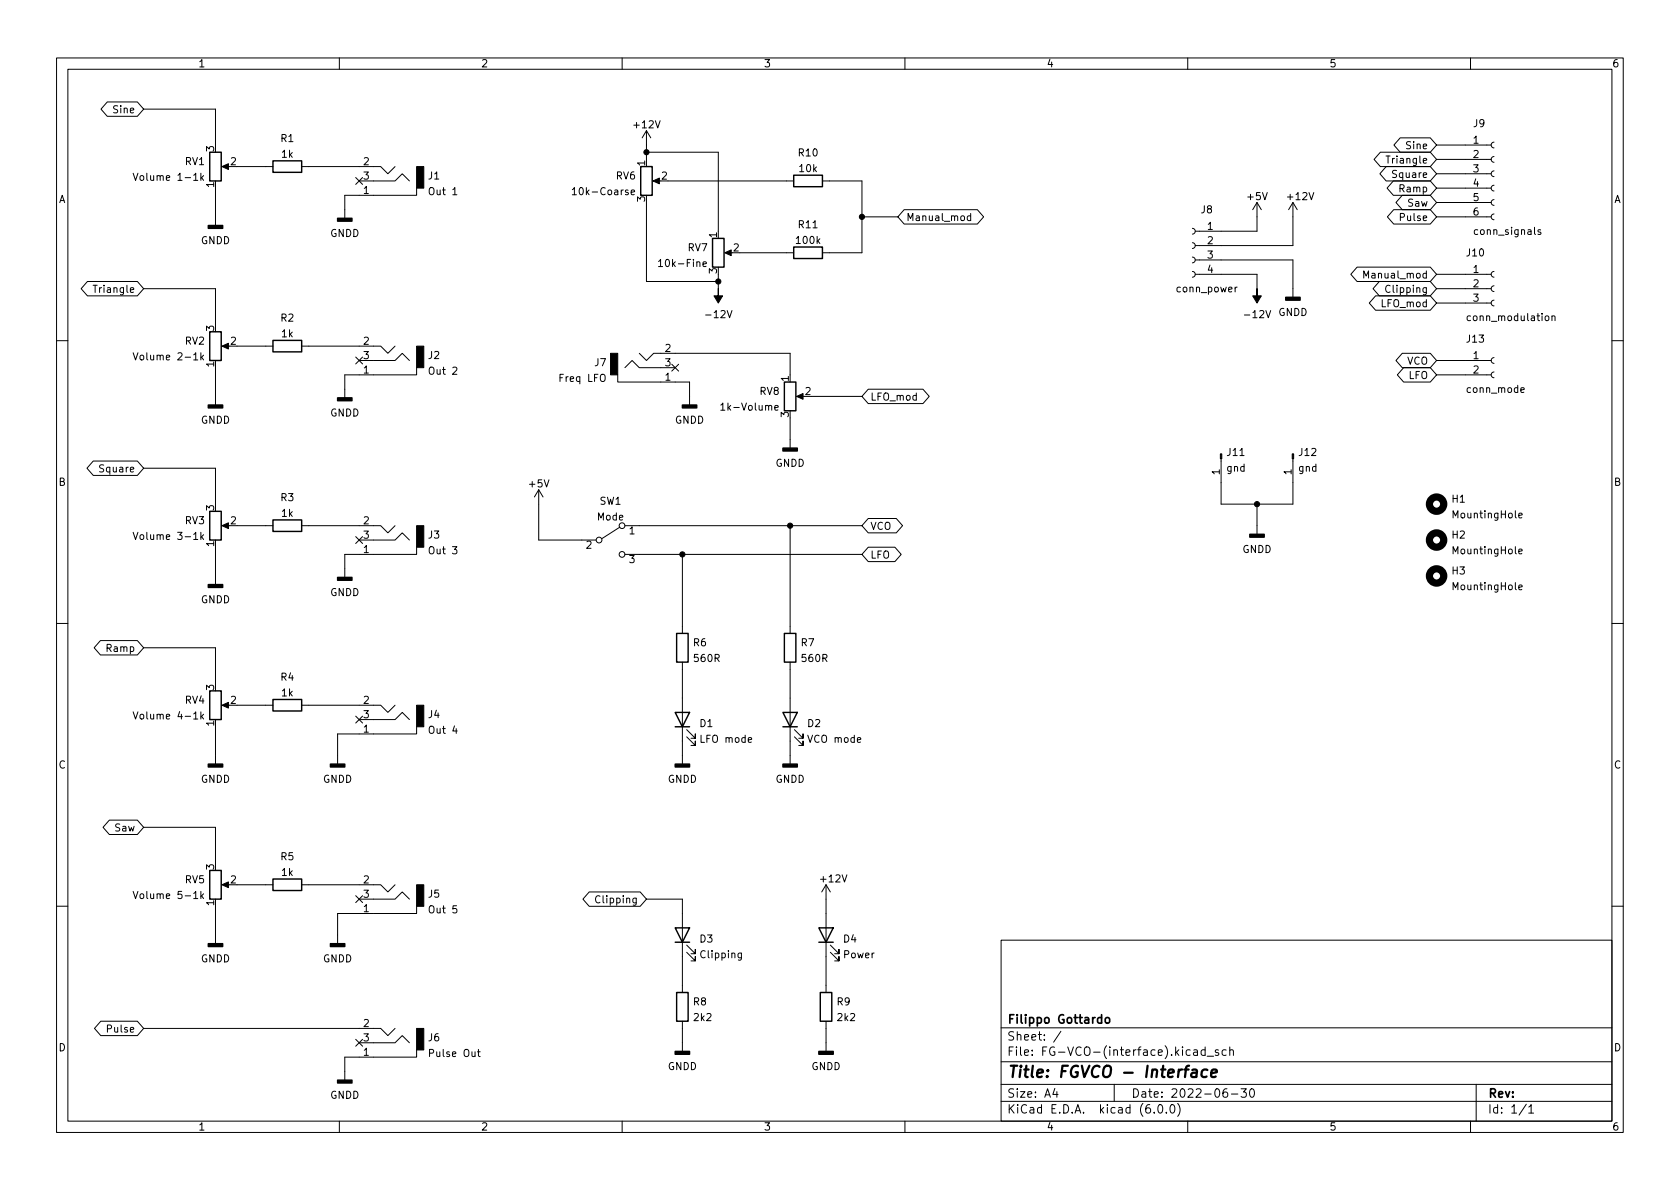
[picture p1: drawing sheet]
<svg xmlns="http://www.w3.org/2000/svg" width="297mm" height="210mm" viewBox="0 0 297 210" stroke-linecap="round" stroke-linejoin="round" font-family="sans-serif">
<g fill="none" stroke="#000" stroke-width=".18">
<path d="M10 10.2h277v190.1h-277zM12 12.2h273v186.1h-273zM19 18h5.3l1.1 1.3-1.1 1.3h-5.3l-1.1-1.3zM25.4 19.3h12.7v6.3M60 10.2v2M110 10.2v2M160 10.2v2M210 10.2v2M260 10.2v2M23.5 30.6l.5 1.3 .4-1.3M35.5 30.6v1.3M35.6 31.4l.4 .5"/>
<path d="M36 31.1l-.5 .4M38.1 33.3v6.6M39.6 29.5h1M41.9 29.5h6.4M53.3 29.5h14l1.3 1.2 1.2-1.2M62.9 31.4l1.2 1.2M63.5 32h6.3l1.3-1.3 1.3 1.3M64.1 31.4l-1.2 1.2M73.7 33.3v1.2h-12.7v4.1M80.1 34.4h.7M101.2 33.5l.4-.3v1.2M101.2 34.4h.7"/>
<path d="M111.6 34l.6-.1-.1-.2-.3-.1-.2 .2 .1 .6h.4M114.3 23.1l-.8 1.3M114.3 23.1v5.1M114.3 35.8v14h12.7M114.3 23.1l.8 1.3M114.3 26.9h12.7v14M115.8 32h1M118.1 32h22.2M145.4 32h7v12.7h-7M152.4 38.3h6.3M159.9 37.1h12.9l1.1 1.2-1.1 1.3h-12.9l-1.2-1.3zM171.6 38.2h-.3l-.3 .2 .1 .6h.5"/>
<path d="M171.6 37.7v1.3M222.2 35.8v5.1h-10.9M222.2 35.8l-.7 1.3M222.2 35.8l.8 1.3M228.6 35.8v7.6h-17.3M228.6 35.8l-.8 1.3M228.6 35.8l.8 1.3M244.1 26.9h8.8l1.1 1.3-1.1 1.3h-8.8l-1.2-1.3zM245.1 27.6h.7M245.1 29.5h7.8l1.1 1.2-1.1 1.3h-7.8l-1.1-1.3zM246.4 32h6.5l1.1 1.3-1.1 1.2h-6.5l-1.2-1.2zM246.4 37.1h6.5l1.1 1.2-1.1 1.3h-6.5l-1.1-1.3z"/>
<path d="M247.6 24.4h5.3l1.1 1.2-1.1 1.3h-5.3l-1.1-1.3zM247.9 34.5h5l1.1 1.3-1.1 1.3h-5l-1.1-1.3zM254 38.3h9.7M254 35.8h9.7M254 33.3h9.7M254 30.7h9.7M254 28.2h9.7M254 25.6h9.7M264.2 37.8l-.4 .2-.1 .3 .1 .4 .4 .2M264.2 35.3l-.4 .1-.1 .4 .1 .4 .4 .1M264.2 32.8l-.4 .1-.1 .4 .1 .3 .4 .2M264.2 30.2l-.4 .2-.1 .3 .1 .4 .4 .1"/>
<path d="M264.2 27.7l-.4 .1-.1 .4 .1 .3 .4 .2M264.2 25.1l-.4 .2-.1 .3 .1 .4 .4 .2M15.5 49.8h8.8l1.1 1.2-1.1 1.3h-8.8l-1.2-1.3zM16.5 50.4h.7M25.4 51h12.7v6.4M116.4 46.2l.4-.3v1.2M116.4 47.1h.8M124.3 46.7l.6-.1-.1-.2-.3-.1-.2 .2 .1 .6h.4M127 48.5v2.5M128.5 44.7h1M130.8 44.7h9.5M210.8 48l.4 .1 .1 .4-.1 .4-.4 .1"/>
<path d="M210.8 45.5l.4 .1 .1 .4-.1 .3-.4 .2M210.8 42.9l.4 .2 .1 .3-.1 .4-.4 .1M210.8 40.4l.4 .1 .1 .4-.1 .3-.4 .2M211.3 48.5h10.9v2.5M211.3 46h17.3v6.6M218.7 50.8l-.3 .2M239.9 47.2h13l1.1 1.3-1.1 1.3h-13l-1.1-1.3zM241.1 49.2v-1.3l.4 .9 .5-.9v1.3M243.2 52.3h9.7l1.1 1.3-1.1 1.3h-9.7l-1.1-1.3zM243.9 49.8h9l1.1 1.2-1.1 1.3h-9l-1.1-1.3zM254 53.6h9.7M254 51h9.7"/>
<path d="M254 48.5h9.7M264.2 53.1l-.4 .1-.1 .4 .1 .3 .4 .2M264.2 50.5l-.4 .2-.1 .3 .1 .4 .4 .2M264.2 48l-.4 .1-.1 .4 .1 .4 .4 .1M272.4 40.7l-.3-.1-.2 .2 .1 .2 .4 .1v.3h-.5M273.3 56l.1-.1 .4 .1 .1 .5-.2 .1-.3 .1-.1-.1zM274.4 56l.2-.1h.3v.8M274.4 55.9v.8M10 60.2h2M23.5 62.4l.5 1.2 .4-1.2M35.5 62.4v1.2M35.6 63.2l.4 .4"/>
<path d="M36 62.8l-.5 .5M38.1 65v6.6M39.6 61.2h1M41.9 61.2h6.4M53.3 61.2h14l1.3 1.3 1.2-1.3M62.9 63.1l1.2 1.3M63.5 63.7h6.3l1.3-1.2 1.3 1.2M64.1 63.1l-1.2 1.3M73.7 65v1.3h-12.7v4.1M109.2 66.3v1.3h12.7v4M110.5 65l1.3-1.3 1.2 1.3h6.4M113 62.5l1.3 1.2 1.3-1.2h24.1v3.8"/>
<path d="M118.8 64.4l1.2 1.2M120 64.4l-1.2 1.2M127.4 71.6l.4-.3v1.2M127.4 72.5h.8M137 72.1l.6-.1-.1-.2-.3-.1-.2 .2 .1 .6h.4M139.7 73.9v5.3M141.2 70.1h1M143.5 70.1h8.9M153.5 68.8h9.7l1.1 1.3-1.1 1.3h-9.7l-1.1-1.3zM247.9 62.5h5l1.1 1.2-1.1 1.3h-5l-1.1-1.3zM248.2 65h4.7l1.1 1.3-1.1 1.3h-4.7l-1.1-1.3zM254 66.3h9.7"/>
<path d="M254 63.7h9.7M264.2 65.8l-.4 .1-.1 .4 .1 .3 .4 .2M264.2 63.2l-.4 .2-.1 .3 .1 .4 .4 .2M268.9 69l.6-.1-.1-.3h-.3l-.2 .1 .1 .6h.4M285 60.2h2M16.5 81.5h7.8l1.1 1.3-1.1 1.3h-7.8l-1.1-1.3zM23.5 94.1l.5 1.3 .4-1.3M25.4 82.8h12.7v6.3M35.5 94.1v1.3M35.6 94.9l.4 .5M36 94.6l-.5 .4M38.1 96.8v6.6"/>
<path d="M39.6 93h1M41.9 93h6.4M53.3 93h14l1.3 1.2 1.2-1.2M62.9 94.9l1.2 1.2M63.5 95.5h6.3l1.3-1.3 1.3 1.3M64.1 94.9l-1.2 1.2M73.7 96.8v1.2h-12.7v4.1M95.2 86.6v8.9h10.2M95.2 86.6l-.7 1.3M95.2 86.6l.8 1.3M109.6 93.2l-3.2 2M110.5 93h41.9"/>
<path d="M110.5 98h41.9M120.6 98v14M139.7 93v19M153.5 96.8h4.7l1.1 1.2-1.1 1.3h-4.7l-1.1-1.3zM153.5 91.7h5l1.1 1.3-1.1 1.2h-5l-1.1-1.2zM215.9 81.1v8h12.7v-8M222.2 89.1v5.4M268.5 91.2l.6-.2v-.2l-.4-.1-.2 .2 .1 .6h.5M268.5 97.5l.6-.1v-.2l-.4-.1-.2 .2 .1 .6h.5M10 110.2h2M17.8 113.3h6.5l1.1 1.2-1.1 1.3h-6.5l-1.2-1.3zM25.4 114.5h12.7v6.4"/>
<path d="M120.6 117.1v18M139.7 117.1v18M268.5 103.9l.6-.2v-.2l-.4-.1-.2 .2 .1 .6h.5M285 110.2h2M23.5 125.9l.5 1.2 .4-1.2M35.5 125.9v1.2M35.6 126.7l.4 .4M36 126.3l-.5 .5M38.1 128.5v6.6M39.6 124.7h1M41.9 124.7h6.4M53.3 124.7h14l1.3 1.3 1.2-1.3"/>
<path d="M62.9 126.6l1.2 1.3M63.5 127.2h6.3l1.3-1.2 1.3 1.2M64.1 126.6l-1.2 1.3M73.7 128.5v1.3h-14v5.3M121.4 130.3l1.5 1.5v-.7v.7h-.7M121.4 129l1.5 1.6v-.8v.8h-.7M140.5 130.3l1.5 1.5v-.7v.7h-.8M140.5 129l1.5 1.6v-.8v.8h-.8M19.3 145h5l1.1 1.3-1.1 1.3h-5l-1.1-1.3zM23.5 157.6l.5 1.3 .4-1.3M25.4 146.3h12.7v6.3M35.5 157.6v1.3"/>
<path d="M35.6 158.4l.4 .5M36 158.1l-.5 .4M39.6 156.5h1M41.9 156.5h6.4M53.3 156.5h14l1.3 1.2 1.2-1.2M62.9 158.4l1.2 1.2M63.5 159h6.3l1.3-1.3 1.3 1.3M64.1 158.4l-1.2 1.2M104.2 157.7h9l1.1 1.3-1.1 1.3h-9l-1.1-1.3zM114.3 159h6.3v16.5M146 156.5v19M146 156.5l-.7 1.2"/>
<path d="M146 156.5l.8 1.2M10 160.2h2M38.1 160.3v6.6M73.7 160.3v1.2h-14v5.4M121.4 168.4l1.5 1.5v-.7v.7h-.7M121.4 167.1l1.5 1.6v-.8v.8h-.7M131.1 168.5v1.1l-.3 .2-.3-.1M131.1 168.6l-.4-.1-.2 .3 .1 .5h.5M146.8 168.4l1.5 1.5v-.7v.7h-.7M146.8 167.1l1.5 1.6v-.8v.8h-.7M177 166.3h108v32h-108zM285 160.2h2"/>
<path d="M17.8 180.6h6.5l1.1 1.3-1.1 1.2h-6.5l-1.1-1.2zM25.4 181.9h41.9l1.3 1.2 1.2-1.2M60 198.3v2M62.9 183.8l1.2 1.2M63.5 184.4h6.3l1.3-1.3 1.3 1.3M64.1 183.8l-1.2 1.2M73.7 185.7v1.2h-12.7v4.1M84.4 186h.5M84.6 185.6v1.1l.3 .1M110 198.3v2M120.6 180.6v5.3M146 180.6v5.3"/>
<path d="M160 198.3v2M177 194.8h108M177 191.8h108M177 187.8h108M177 181.8h108M186.5 192.5l-.4 1h1M186.9 193v1M187.6 182.4l-1.3 1.9M197 191.8v3M204.1 196.7v.1M204.9 195.4l.2-.1a.81 .81 0 0 1 .6 .7 .81 .81 0 0 1-.3 .8h-.2a.81 .81 0 0 1-.6-.6 .81 .81 0 0 1 .3-.8zM206.2 196.7v.1"/>
<path d="M207.1 195.4l.1-.1a.81 .81 0 0 1 .6 .7 .81 .81 0 0 1-.3 .8h-.1a.81 .81 0 0 1-.6-.6 .81 .81 0 0 1 .3-.8zM208.2 195.1a1.72 1.72 0 0 1 0 2.3M210 198.3v2M211.1 185.7h.5l.1 .9M211.7 186l-.5 .1a.29 .29 0 0 0-.2 .2 .29 .29 0 0 0 .2 .3h.5M213.1 185.7l-.5-.1-.2 .3v.4l.1 .3h.6M213.1 185.1v1.5M213.4 186.8h1.2M215.4 185.7l-.3-.1-.2 .2v.3l.5 .1v.4h-.5M216.8 185.7l-.4-.1-.3 .3v.4l.1 .3h.6M216.9 192.5a.59 .59 0 0 0-.7 .7v.5l.2 .3h.4l.2-.1 .1-.5-.2-.2-.4-.1-.3 .3M217.4 185.8l.2-.2 .4 .1 .1 .9"/>
<path d="M217.4 185.1v1.5M217.7 193.5h1.2M219.4 192.5h1l-.5 .6 .4 .1v.7l-.2 .1h-.5l-.2-.1M221.1 192.7l.2-.2a.81 .81 0 0 1 .6 .7 .81 .81 0 0 1-.3 .8h-.2a.81 .81 0 0 1-.3-1.3zM260 198.3v2M261 191.8v6.5M269.9 195.3l-1.3 1.9M270.3 195.8l.4-.5v1.5M270.3 196.8h.9"/>
<circle cx="105.9" cy="95.5" r=".51"/>
<circle cx="110" cy="93" r=".51"/>
<circle cx="110" cy="98" r=".51"/>
</g>
<path d="M210.8 189.2l.2-.1 .6 .1-.1 1.3M211.6 189.6l-.7 .1a.4 .4 0 0 0-.3 .3 .4 .4 0 0 0 .2 .5l.7-.1M213.5 189.2a.66 .66 0 0 0-1 .3l-.1 .6 .2 .3 .2 .1 .5-.1M214.2 189.8l.9-.2v-.4l-.6-.1-.3 .3v1l.2 .1 .6-.1" fill="none" stroke="#000" stroke-width=".4"/>
<path d="M195.5 180.1l.2-.2 .4 .2 .1 .5-.1 .3h-.4l-.2-.1z" fill="none" stroke="#000" stroke-width=".3"/>
<g fill="none" stroke="#000" stroke-width=".25">
<path d="M37.1 26.9h2v5.1h-2zM48.3 28.4h5v2.1h-5zM113.3 29.5h2v5h-2zM140.3 31h5.1v2h-5.1zM37.1 58.7h2v5h-2zM126 42.2h2v5h-2zM140.3 43.7h5.1v2h-5.1zM48.3 60.2h5v2h-5zM138.7 67.6h2v5h-2zM37.1 90.4h2v5.1h-2zM48.3 91.9h5v2.1h-5zM119.6 112h2.1v5.1h-2.1z"/>
<path d="M138.7 112h2v5.1h-2zM37.1 122.2h2v5h-2zM48.3 123.7h5v2h-5zM119.4 126h2.5l-1.3 2.5zM119.4 128.5h2.5M138.4 126h2.6l-1.3 2.5zM138.4 128.5h2.6M37.1 153.9h2v5.1h-2zM48.3 155.4h5v2.1h-5zM119.4 164.1h2.5l-1.3 2.5zM119.4 166.6h2.5M119.6 175.5h2.1v5.1h-2.1z"/>
<path d="M144.8 164.1h2.5l-1.3 2.5zM144.8 166.6h2.5M145 175.5h2.1v5.1h-2.1z"/>
</g>
<g fill="none" stroke="#000" stroke-width="1.3">
<circle cx="254" cy="89.1" r="1.27"/>
<circle cx="254" cy="95.5" r="1.27"/>
<circle cx="254" cy="101.8" r="1.27"/>
</g>
<g fill="#000" stroke="#000" stroke-width=".25">
<path d="M36.8 39.9h2.6v.5h-2.6zM59.7 38.6h2.5v.5h-2.5zM227.3 52.6h2.6v.5h-2.6zM36.8 71.6h2.6v.5h-2.6zM59.7 70.4h2.5v.5h-2.5zM120.6 71.6h2.6v.5h-2.6zM138.4 79.2h2.6v.6h-2.6zM221 94.5h2.5v.5h-2.5zM36.8 103.4h2.6v.5h-2.6zM59.7 102.1h2.5v.5h-2.5zM36.8 135.1h2.6v.5h-2.6zM58.4 135.1h2.6v.5h-2.6z"/>
<path d="M119.4 135.1h2.5v.5h-2.5zM138.4 135.1h2.6v.5h-2.6zM36.8 166.9h2.6v.5h-2.6zM58.4 166.9h2.6v.5h-2.6zM59.7 191h2.5v.5h-2.5zM119.4 185.9h2.5v.5h-2.5zM144.8 185.9h2.5v.5h-2.5z"/>
</g>
<g fill="#000" stroke="#000" stroke-width=".18">
<path d="M39.2 29.5l1.2-.5v1zM73.7 29.5h1.2v3.8h-1.2zM115.4 32l1.2-.5v1zM127 51v1.3h.8l-.8 1.3-.8-1.3h.8zM128.1 44.7l1.2-.5v1zM222.2 51v1.3h.8l-.8 1.3-.7-1.3h.7zM39.2 61.2l1.2-.5v1zM73.7 61.2h1.2v3.8h-1.2zM107.9 62.5h1.3v3.8h-1.3zM140.8 70.1l1.2-.5v1zM39.2 93l1.2-.5v1zM73.7 93h1.2v3.8h-1.2z"/>
<path d="M215.8 80.3h.2v.8h-.2zM228.5 80.3h.2v.8h-.2zM39.2 124.7l1.2-.5v1zM73.7 124.7h1.2v3.8h-1.2zM39.2 156.5l1.2-.5v1zM73.7 156.5h1.2v3.8h-1.2zM73.7 181.9h1.2v3.8h-1.2z"/>
<circle cx="114.3" cy="26.9" r=".46"/>
<circle cx="152.4" cy="38.3" r=".46"/>
<circle cx="127" cy="49.8" r=".46"/>
<circle cx="120.6" cy="98" r=".46"/>
<circle cx="139.7" cy="93" r=".46"/>
<circle cx="222.2" cy="89.1" r=".46"/>
</g>
<text font-size="2.8" x="178" y="190.6">Title: FGVCO - Interface</text>
<g font-size="2.1">
<text x="178" y="184">Sheet: /</text>
<text x="178" y="181">Filippo Gottardo</text>
<text x="178" y="186.7">File: FG-VCO-(interface).kicad_sch</text>
<text x="178" y="196.9">KiCad E.D.A. kicad (6.0.0)</text>
<text x="178" y="194.1">Size: A4</text>
<text x="200" y="194.1">Date: 2022-06-30</text>
<text x="263" y="194.1">Rev:</text>
<text x="263" y="196.9">Id: 1/1</text>
</g>
<g font-size="1.8">
<text x="35" y="11.9">1</text>
<text x="85" y="11.9">2</text>
<text x="135" y="11.9">3</text>
<text x="185" y="11.9">4</text>
<text x="235" y="11.9">5</text>
<text x="285" y="11.9">6</text>
<text x="20.2" y="20">Sine</text>
<text x="112.2" y="22.7">+12V</text>
<text x="260.5" y="22.5">J9</text>
<text x="32.7" y="29.2">RV1</text>
<text x="37.8" y="26.8" transform="rotate(-90 37.8 26.8)">3</text>
<text x="40.8" y="29.2">2</text>
<text x="49.7" y="25.1">R1</text>
<text x="49.8" y="27.9">1k</text>
<text x="64.3" y="29.2">2</text>
<text x="114" y="29.3" transform="rotate(-90 114 29.3)">1</text>
<text x="141.3" y="27.7">R10</text>
<text x="245.7" y="28.9">Triangle</text>
<text x="248.8" y="26.4">Sine</text>
<text x="260.5" y="25.4">1</text>
<text x="260.5" y="27.9">2</text>
<text x="10.3" y="35.9">A</text>
<text x="24.6" y="32">Volume 1-1k</text>
<text x="37.8" y="33.1" transform="rotate(-90 37.8 33.1)">1</text>
<text x="64.3" y="34.3">1</text>
<text x="64.3" y="31.7">3</text>
<text x="75.7" y="31.7">J1</text>
<text x="76.1" y="34.5">Out 1</text>
<text x="101.9" y="34.5">10k-Coarse</text>
<text x="108.9" y="31.7">RV6</text>
<text x="114" y="35.7" transform="rotate(-90 114 35.7)">3</text>
<text x="117" y="31.7">2</text>
<text x="141.4" y="30.4">10k</text>
<text x="220.7" y="35.4">+5V</text>
<text x="227.8" y="35.4">+12V</text>
<text x="246.6" y="31.5">Square</text>
<text x="247.7" y="34">Ramp</text>
<text x="260.5" y="30.5">3</text>
<text x="260.5" y="33">4</text>
<text x="260.5" y="35.6">5</text>
<text x="285.3" y="35.9">A</text>
<text x="58.4" y="41.9">GNDD</text>
<text x="141.3" y="40.4">R11</text>
<text x="160.2" y="39.1">Manual_mod</text>
<text x="212.4" y="37.7">J8</text>
<text x="213.5" y="40.6">1</text>
<text x="247.9" y="39.1">Pulse</text>
<text x="249" y="36.5">Saw</text>
<text x="260.5" y="38.1">6</text>
<text x="260.9" y="41.5">conn_signals</text>
<text x="35.5" y="43.2">GNDD</text>
<text x="117.1" y="47.2">10k-Fine</text>
<text x="121.6" y="44.4">RV7</text>
<text x="126.7" y="42" transform="rotate(-90 126.7 42)">1</text>
<text x="129.7" y="44.4">2</text>
<text x="140.9" y="43.1">100k</text>
<text x="213.5" y="43.2">2</text>
<text x="213.5" y="45.7">3</text>
<text x="259.4" y="45.3">J10</text>
<text x="17.1" y="51.8">Triangle</text>
<text x="126.7" y="48.4" transform="rotate(-90 126.7 48.4)">3</text>
<text x="208.2" y="51.7">conn_power</text>
<text x="213.5" y="48.3">4</text>
<text x="241.8" y="49.2">Manual_mod</text>
<text x="245.5" y="51.8">Clipping</text>
<text x="260.5" y="48.3">1</text>
<text x="260.5" y="50.8">2</text>
<text x="260.5" y="53.3">3</text>
<text x="37.8" y="58.5" transform="rotate(-90 37.8 58.5)">3</text>
<text x="49.7" y="56.9">R2</text>
<text x="49.8" y="59.6">1k</text>
<text x="125.1" y="56.2">-12V</text>
<text x="220.4" y="56.2">-12V</text>
<text x="226" y="55.9">GNDD</text>
<text x="244.3" y="54.3">LFO_mod</text>
<text x="259.8" y="56.8">conn_modulation</text>
<text x="24.6" y="63.7">Volume 2-1k</text>
<text x="32.7" y="60.9">RV2</text>
<text x="37.8" y="64.9" transform="rotate(-90 37.8 64.9)">1</text>
<text x="40.8" y="61">2</text>
<text x="64.3" y="61">2</text>
<text x="64.3" y="63.5">3</text>
<text x="75.7" y="63.5">J2</text>
<text x="105.2" y="64.7">J7</text>
<text x="117.6" y="62.2">2</text>
<text x="117.6" y="64.8">3</text>
<text x="248.7" y="64.5">VCO</text>
<text x="259.4" y="60.6">J13</text>
<text x="260.5" y="63.5">1</text>
<text x="64.3" y="66">1</text>
<text x="76.1" y="66.2">Out 2</text>
<text x="99" y="67.5">Freq LFO</text>
<text x="117.6" y="67.3">1</text>
<text x="134.3" y="69.8">RV8</text>
<text x="139.4" y="67.4" transform="rotate(-90 139.4 67.4)">1</text>
<text x="142.4" y="69.8">2</text>
<text x="153.8" y="70.8">LFO_mod</text>
<text x="249" y="67">LFO</text>
<text x="259.5" y="69.5">conn_mode</text>
<text x="260.5" y="66">2</text>
<text x="35.5" y="74.9">GNDD</text>
<text x="58.4" y="73.6">GNDD</text>
<text x="119.3" y="74.9">GNDD</text>
<text x="128" y="72.6">1k-Volume</text>
<text x="139.4" y="73.8" transform="rotate(-90 139.4 73.8)">3</text>
<text x="18" y="83.5">Square</text>
<text x="137.1" y="82.5">GNDD</text>
<text x="215.6" y="83.9" transform="rotate(-90 215.6 83.9)">1</text>
<text x="216.9" y="83.4">gnd</text>
<text x="217" y="80.6">J11</text>
<text x="228.3" y="83.9" transform="rotate(-90 228.3 83.9)">1</text>
<text x="229.6" y="83.4">gnd</text>
<text x="229.7" y="80.6">J12</text>
<text x="10.3" y="85.9">B</text>
<text x="49.7" y="88.6">R3</text>
<text x="93.7" y="86.2">+5V</text>
<text x="106" y="89.2">SW1</text>
<text x="256.8" y="88.9">H1</text>
<text x="285.3" y="85.9">B</text>
<text x="24.6" y="95.5">Volume 3-1k</text>
<text x="32.7" y="92.7">RV3</text>
<text x="37.8" y="90.3" transform="rotate(-90 37.8 90.3)">3</text>
<text x="40.8" y="92.7">2</text>
<text x="49.8" y="91.4">1k</text>
<text x="64.3" y="92.7">2</text>
<text x="64.3" y="95.2">3</text>
<text x="75.7" y="95.2">J3</text>
<text x="105.6" y="92">Mode</text>
<text x="111.3" y="94.5">1</text>
<text x="153.8" y="93.7">VCO</text>
<text x="256.8" y="95.2">H2</text>
<text x="257.1" y="91.7">MountingHole</text>
<text x="37.8" y="96.6" transform="rotate(-90 37.8 96.6)">1</text>
<text x="64.3" y="97.8">1</text>
<text x="76.1" y="98">Out 3</text>
<text x="103.6" y="97">2</text>
<text x="111.3" y="99.6">3</text>
<text x="153.8" y="98.8">LFO</text>
<text x="219.6" y="97.8">GNDD</text>
<text x="256.8" y="101.6">H3</text>
<text x="257.1" y="98">MountingHole</text>
<text x="35.5" y="106.7">GNDD</text>
<text x="58.4" y="105.4">GNDD</text>
<text x="257.1" y="104.4">MountingHole</text>
<text x="19.1" y="115.3">Ramp</text>
<text x="122.6" y="114.3">R6</text>
<text x="122.8" y="117.1">560R</text>
<text x="141.7" y="114.3">R7</text>
<text x="141.9" y="117.1">560R</text>
<text x="32.7" y="124.4">RV4</text>
<text x="37.8" y="122" transform="rotate(-90 37.8 122)">3</text>
<text x="40.8" y="124.5">2</text>
<text x="49.7" y="120.4">R4</text>
<text x="49.8" y="123.1">1k</text>
<text x="64.3" y="124.5">2</text>
<text x="24.6" y="127.2">Volume 4-1k</text>
<text x="37.8" y="128.4" transform="rotate(-90 37.8 128.4)">1</text>
<text x="64.3" y="129.5">1</text>
<text x="64.3" y="127">3</text>
<text x="75.7" y="127">J4</text>
<text x="76.1" y="129.7">Out 4</text>
<text x="123.8" y="128.6">D1</text>
<text x="124" y="131.3">LFO mode</text>
<text x="142.8" y="128.6">D2</text>
<text x="143" y="131.3">VCO mode</text>
<text x="10.3" y="135.9">C</text>
<text x="285.3" y="135.9">C</text>
<text x="35.5" y="138.4">GNDD</text>
<text x="57.1" y="138.4">GNDD</text>
<text x="118" y="138.4">GNDD</text>
<text x="137.1" y="138.4">GNDD</text>
<text x="20.4" y="147">Saw</text>
<text x="37.8" y="153.8" transform="rotate(-90 37.8 153.8)">3</text>
<text x="49.7" y="152.1">R5</text>
<text x="49.8" y="154.9">1k</text>
<text x="24.6" y="159">Volume 5-1k</text>
<text x="32.7" y="156.2">RV5</text>
<text x="37.8" y="160.1" transform="rotate(-90 37.8 160.1)">1</text>
<text x="40.8" y="156.2">2</text>
<text x="64.3" y="161.3">1</text>
<text x="64.3" y="156.2">2</text>
<text x="64.3" y="158.7">3</text>
<text x="75.7" y="158.7">J5</text>
<text x="76.1" y="161.5">Out 5</text>
<text x="105.8" y="159.7">Clipping</text>
<text x="145.2" y="156">+12V</text>
<text x="123.8" y="166.7">D3</text>
<text x="149.2" y="166.7">D4</text>
<text x="35.5" y="170.2">GNDD</text>
<text x="57.1" y="170.2">GNDD</text>
<text x="124" y="169.4">Clipping</text>
<text x="149.2" y="169.4">Power</text>
<text x="122.6" y="177.8">R8</text>
<text x="148" y="177.8">R9</text>
<text x="10.3" y="185.9">D</text>
<text x="19.3" y="182.6">Pulse</text>
<text x="64.3" y="181.6">2</text>
<text x="64.3" y="184.1">3</text>
<text x="75.7" y="184.1">J6</text>
<text x="122.8" y="180.6">2k2</text>
<text x="148.2" y="180.6">2k2</text>
<text x="285.3" y="185.9">D</text>
<text x="64.3" y="186.7">1</text>
<text x="76.2" y="186.9">Pulse Out</text>
<text x="118" y="189.2">GNDD</text>
<text x="143.4" y="189.2">GNDD</text>
<text x="58.4" y="194.3">GNDD</text>
<text x="35" y="199.9">1</text>
<text x="85" y="199.9">2</text>
<text x="135" y="199.9">3</text>
<text x="185" y="199.9">4</text>
<text x="235" y="199.9">5</text>
<text x="285" y="199.9">6</text>
</g>
</svg>
